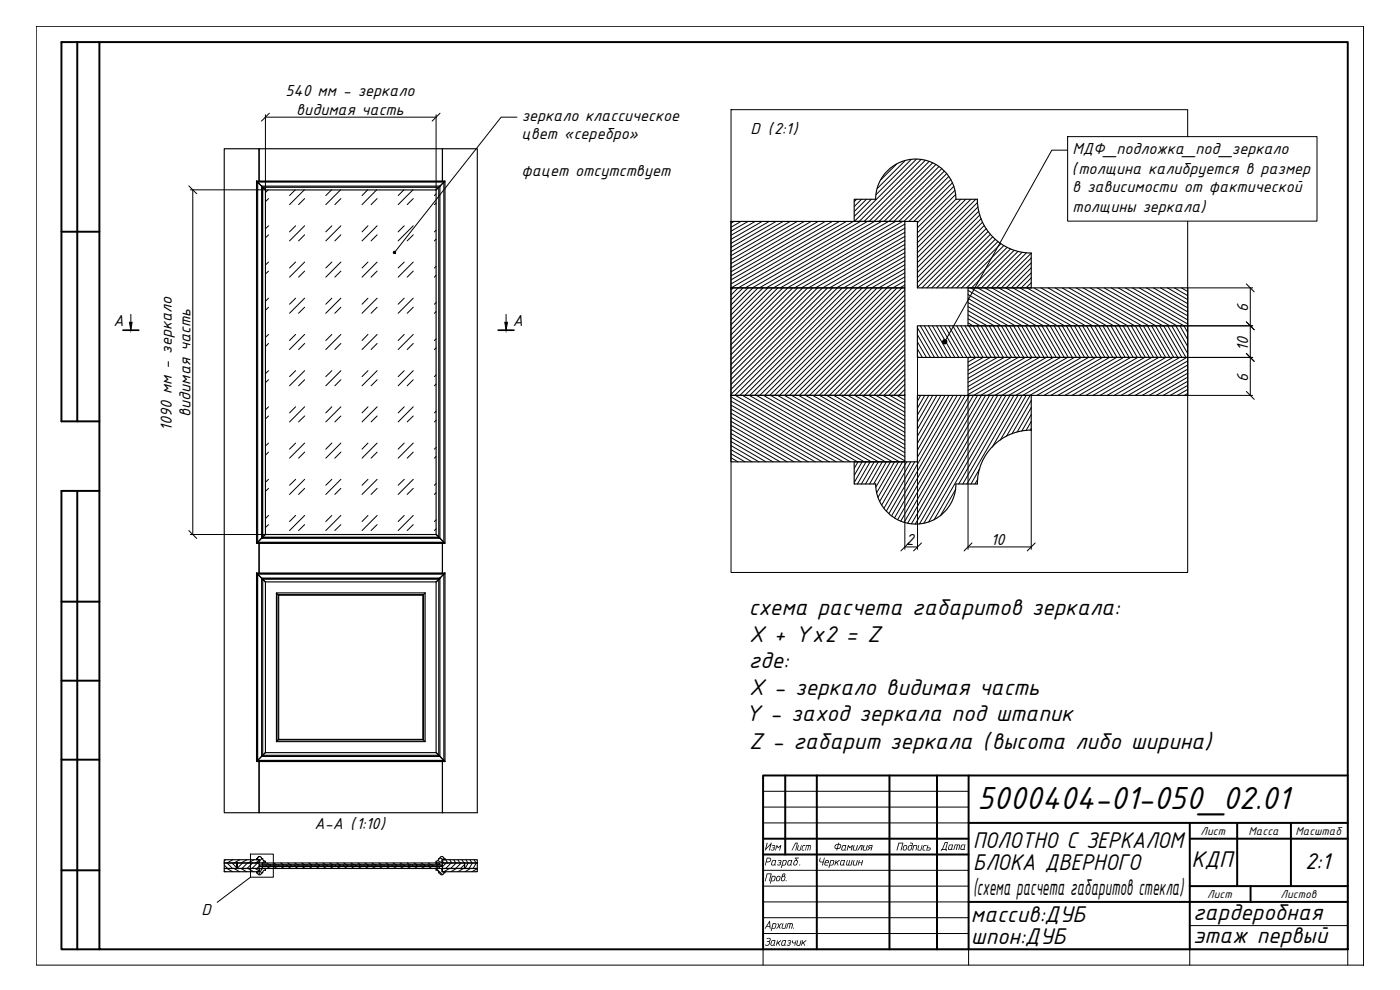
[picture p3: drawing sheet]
<svg xmlns="http://www.w3.org/2000/svg" width="420mm" height="297mm" viewBox="0 0 420 297" stroke-linecap="round" stroke-linejoin="round" font-family="sans-serif">
<g fill="none" stroke="#000" stroke-width=".34">
<path d="M67.3 44.6h10.5v9.7v-9.7h55v9.7v-9.7h10.4v199.3h-10.4v-15.4v15.4h-55v-15.4v15.4h-10.5zM77 54.3h56.5l-.3 .3h-55.9M77 54.3l.3 .3M77 54.3v108.7M77.3 54.6v108.1l-.3 .3M77.3 54.6l1.2 1.3M78.5 55.9h53.5M78.5 55.9v105.6l.4-.3v-105M78.5 55.9l.4 .3M78.9 56.2l.8 .8h51.2M78.9 56.2l.8 .8v103.4M78.9 56.2h52.8"/>
<path d="M130.9 57v103.4M131.7 56.2l-.8 .8M131.7 56.2v105M132 55.9l-.3 .3M132 55.9v105.6l1.2 1.2M133.2 54.6l.3-.3v108.7l-.3-.3M133.2 54.6l-1.2 1.3M133.2 54.6v108.1M293.3 59.8a16.2 16.2 0 0 0 16.2 16.1v10.5h-34.2v-20h-18.9v-6.6h6.4a12 12 0 0 1 12-12.1 12 12 0 0 1 12.1 12.1h6.5M219.4 66.4h52.2v20h-52.2zM219.4 86.4h52.2v32.2h-52.2zM275.3 97.8h81.2v9.4h-81.2z"/>
<path d="M290.5 86.4h66v11.4h-66zM219.4 118.6h52.2v20h-52.2zM290.5 107.2h66v11.4h-66zM309.5 129a16.2 16.2 0 0 0-16.2 16.2M309.5 129.1v-10.5h-34.2v20h-18.9v6.6h6.4M262.8 145.2a12 12 0 0 0 12 12 12 12 0 0 0 12.1-12M286.9 145.2h6.5M77 171.9l1.5 1.6-1.2-1.2v55.8l-.3 .4zM77 171.9h56.5l-.3 .4h-55.9zM77.8 163v8.9M78.5 173.5h53.5l1.2-1.2-1.5 1.5h-52.8zM78.5 161.5l.4-.3h52.8l.3 .3z"/>
<path d="M78.5 161.5l-1.5 1.5M78.5 161.5l-1.2 1.2h55.9l.3 .3h-56.5M79.7 160.4h51.2M79.7 160.4l-.8 .8M83 177.9l.4 .5M83.4 178.4h43.7M83.4 178.4v43.6M83.6 178.6h43.3v43.2h-43.3zM127.1 178.4v43.6M127.6 177.9l-.5 .5M127.6 177.9v44.6M127.6 177.9h-44.6v44.6"/>
<path d="M130.9 174.6v51.2l.8 .8M130.9 160.4l.8 .8M130.9 174.6h-51.2l-1.2-1.1v53.5M131.7 173.8l.3-.3v53.5M131.7 173.8l-.8 .8M131.7 161.2l1.5 1.5M131.7 173.8v52.8M132.8 163v8.9M133.2 172.3v55.8M133.2 172.3l.3-.4v56.6l-.3-.4M77.3 228.1h55.9l.3 .4h-56.5zM78.5 227h53.5"/>
<path d="M78.5 227l-1.2 1.1M78.5 227l.4-.4h52.8l1.5 1.5M78.9 226.6l-.4 .4M79.7 225.8v-51.2l-.8-.8v52.8M79.7 225.8l-.8 .8M79.7 225.8h51.2l.8 .8M83 222.5h44.6M83.4 222l-.4 .5M83.4 222h43.7M127.1 222l.5 .5M131.7 226.6l.3 .4M132 227l1.2 1.1"/>
<path d="M67.3 258h10.5v.9h-10.5zM67.3 258.9h10.5v1.7h-6.7v-1.7v1.7h-3.8zM77.3 257.6a.61 .61 0 0 1 .6-.6 .61 .61 0 0 1 .6 .6M77.3 257.6h-.3v.4h.9v.9h1.8v-.5M77.9 259.5h54.7v.5h-54.7zM78.5 257.6h.4M78.7 258.9h53.2v.6h-53.2zM78.7 260h53.2v.6h-53.2zM78.8 257.6a.83 .83 0 0 0 .8 .8M131.7 257.6h.3M131.7 257.6a.83 .83 0 0 1-.8 .8v.5h1.7v-.9h.9v-.4h-.3M132 257.6a.61 .61 0 0 1 .6-.6 .61 .61 0 0 1 .6 .6"/>
<path d="M132.8 258.9h6.6v1.7h-6.6zM132.8 258h10.4v.9h-10.4zM139.4 258.9h3.8v1.7h-3.8zM67.3 260.6h10.5v.9h-10.5zM77.3 261.9a.61 .61 0 0 0 .6 .6 .61 .61 0 0 0 .6-.6M78.5 261.9h.4M79.6 261a.83 .83 0 0 0-.8 .9M79.7 261.1v-.5h-1.8v.9h-.9v.4h.3M130.9 261a.83 .83 0 0 1 .8 .9M130.9 261.1v-.5h1.7v.9h.9v.4h-.3M131.7 261.9h.3M132 261.9a.61 .61 0 0 0 .6 .6 .61 .61 0 0 0 .6-.6"/>
<path d="M132.8 260.6h10.4v.9h-10.4z"/>
</g>
<g fill="none" stroke="#000" stroke-width=".3">
<path d="M10.9 7.9h398.3v281.7h-398.3zM229 237.4h61.7M404.5 232.7v56.9M229 242.2h61.7M229 246.9h61.7M229 261.1h61.7M229 265.9h61.7M229 270.6h61.7M229 275.4h61.7M357.1 277.7h47.4M229 280.1h61.7M290.7 284.8v4.8"/>
<path d="M357.1 284.8v4.8M404.5 284.8h-175.5v4.8"/>
</g>
<g fill="none" stroke="#000" stroke-width=".59">
<path d="M23.2 12.6v113.8M29.8 12.6h374.7v272.2h-374.7zM29.8 12.6h-11.4v113.8h11.4M18.4 69.5h11.4M23.2 147.3v137.5M29.8 147.3h-11.4v137.5h11.4M18.4 180.5h11.4M18.4 204.2h11.4M18.4 227.9h11.4M235.7 232.7v23.7M245.1 232.7v52.1M266.9 232.7v52.1"/>
<path d="M281.2 232.7v52.1M290.7 232.7v52.1M404.5 232.7h-175.5v52.1M229 251.6h61.7M229 256.4h61.7M290.7 246.9h113.8M357.1 251.6h47.4M357.1 246.9v37.9M371.3 246.9v19M387.4 246.9v19M18.4 261.1h11.4M290.7 270.6h113.8"/>
<path d="M357.1 265.9h47.4M375.3 265.9v4.7"/>
</g>
<g fill="#000">
<path d="M233 253.6h.2l.4 .6 .9-.6-.5 1.6-.2-.1 .3-1.1-.6 .5-.3-.5-.3 1.2h-.3zM242 253.6l1.4 .1-.3 1.5-.2-.1 .2-1.3h-.3l-.4 1.4-.1-.1 .3-1.3h-.5l-.3 1.4-.2-.1zM254.2 258.1h.2l-.3 1.1 .2 .3h.2l.5-1.5 .1 .2-.3 1.3h.5l.3-1.4h.3l-.4 1.6-1.6-.1zM256.2 258.1l.3 .1-.3 1 .2 .3h.5l.3-1.4h.3l-.5 1.6h-.8l-.3-.3zM257.8 258.1h.2l-.1 .7h.7l.2-.7h.2l-.4 1.6-.2-.1 .2-.6h-.8l-.2 .6h-.2zM258.2 253.6h.7l-.4 1.6-.2-.1 .3-1.3h-.2l-1 1.4zM259.2 253.6l.2 .1-.2 1.2 .6 .1 .4-1.4h.2l-.4 1.6h-.8l-.3-.3zM275.7 253.6h.2l-.3 1.1 .1 .3h.6l.3-1.4h.2l-.4 1.6-1-.2zM277.1 253.8l.3-.3 .7 .1-.8 .4-.2 .9 .6 .1v.2l-.9-.2zM234.9 277.1l.2-.1-.3 1.4h.7l.4-1.4h.2l-.4 1.7-1.1-.2zM236.4 277h1.3l.2 .2-.3 1.5-.2-.2 .3-1.2h-.4l-.4 1.4-.2-.2 .4-1.2h-.6l-.3 1.3h-.2zM236.4 282.3l.7-.2 .3 .2v.4l-.3 .2 .1 .5-.3 .3-.8-.1 .1-.2 .6 .1 .2-.4-.4-.3 .6-.3-.1-.2-.6 .2z"/>
<path d="M237.8 282.2l.2-.1v.7h.6l.2-.6 .2-.1-.5 1.7 .1-.7h-.7l-.2-.3zM239.3 282.2l.2-.1-.2 1.4h.6l.4-1.3h.2l-.5 1.6h-.7l-.3-.3zM240.8 282.2l.2-.1-.2 .8 1-.8 .2 .1-.8 .6 .4 .8-.1 .2-.4-.8-.4 .2-.1 .5h-.2z"/>
<path d="M236.8 258.3l-.3 1 .4 .2 .3-.2 .3-1.1zM236.6 258.2l1.2-.1-.4 1.2 .2 .4h-1.1l-.3-.2z"/>
<path d="M238.5 257.4h1.3l-.1 .2h-.8l.6 1-.3 .8-.5 .3-.4-.1-.2-.3 .3-1.1 .6-.2zM238.6 258.4l-.3 .9 .3 .2 .4-.2 .2-.9z"/>
<path d="M260.7 253.8l1.2-.3-.4 1.7-.2-.1 .1-.6h-.3l-.8 .7 .5-.7-.2-.2zM260.9 253.8l-.1 .4 .7 .1 .1-.5z"/>
<path d="M278.4 253.6h.2l-.1 .7h.6l.2 .2v.4l-.4 .3h-.9zM278.4 254.5l-.2 .5 .8-.1v-.4z"/>
<path d="M288.8 253.6l-.4 1.1 .6 .1 .5-1.2zM288.5 253.5l1.2-.1-.2 1.6-1.2-.1z"/>
</g>
<path d="M36.9 99.1h4.7M149.5 99.1h4.7" fill="none" stroke="#000" stroke-width=".51"/>
<path d="M219.4 32.9h137v138.9h-137zM39.3 94.3v2.4M151.9 94.3v2.4M75.2 256.3h6.8v6.9h-6.8zM75.2 263.2l-10 7.5" fill="none" stroke="#000" stroke-width=".3"/>
<path d="M38.8 96.7h.9l-.4 2.4zM151.5 96.7h.8l-.4 2.4z" fill="#000" stroke="#000" stroke-width=".3"/>
<g fill="#000" stroke="#000" stroke-width=".3">
<path d="M118.2 75.6l-.1 .2 .3-.1zM118.1 75.8l.3-.1-.2 .3z"/>
<path d="M118.4 75.7l-.2 .3h.2zM118.4 75.7l.2 .3h-.2zM118.4 75.7l.2 .3 .1-.3z"/>
<path d="M118.6 75.5l-.2 .2h.3zM118.3 75.5h.3l-.2 .2zM118.2 75.6l.2 .1-.1-.2z"/>
<path d="M283 102.2l-.1 .3h.6zM282.9 102.5h.6l-.5 .3zM283 102.8l.2 .3 .3-.6z"/>
<path d="M283.5 102.5l-.3 .6h.3zM283.5 102.5l.3 .6h-.3zM283.5 102.5l.3 .6 .2-.3z"/>
<path d="M283.5 102v.5l.3-.5zM283.2 102h.3v.5zM283.2 102l-.2 .2 .5 .3z"/>
<path d="M283.5 102.5l.5 .3 .1-.3zM283.5 102.5l.5-.3 .1 .3zM283.8 102l-.3 .5 .5-.3z"/>
</g>
<g fill="none" stroke="#000" stroke-width=".3">
<path d="M80.8 34l-2.3 2.3M132.1 34l-2.4 2.3M155.1 35.2h-4.7l-32 40.5M56.7 55.8l2.3 2.3M320.4 41h74.9v25.4h-74.9zM320.4 45.1h-4.7l-32.2 57.4M374 96.6l2.4 2.3M374 85.2l2.4 2.4M374 106.1l2.4 2.3M374 117.4l2.4 2.4M56.7 159.2l2.3 2.4M272.7 162.9l-2.3 2.4"/>
<path d="M276.5 162.9l-2.3 2.4M291.7 162.9l-2.4 2.4M310.7 162.9l-2.4 2.4"/>
</g>
<g fill="none" stroke="#000" stroke-width=".3">
<path d="M80.5 57l-.8 .8M80.6 59.6l-.9 .9M88.6 57l-1.7 1.7M91.3 57l-4.4 4.4M91.4 59.6l-1.8 1.8M99.5 57l-1.7 1.7M102.2 57l-4.4 4.4M102.3 59.6l-1.8 1.8M110.3 57l-1.6 1.7M113.1 57l-4.4 4.4M113.2 59.6l-1.8 1.8M121.2 57l-1.7 1.7"/>
<path d="M123.9 57l-4.4 4.4M124 59.6l-1.8 1.8M130.9 58.2l-.5 .5M80.6 67.7l-.9 .9M80.6 78.6l-.9 .9M80.6 70.5l-.9 .9M88.7 67.7l-1.8 1.9M88.7 78.6l-1.8 1.8M91.4 70.5l-1.8 1.8M91.4 67.7l-4.5 4.6M91.4 78.6l-4.5 4.6M99.6 67.7l-1.8 1.9"/>
<path d="M99.6 78.6l-1.8 1.8M102.3 70.5l-1.8 1.8M102.3 67.7l-4.5 4.6M102.3 78.6l-4.5 4.6M110.4 67.7l-1.7 1.9M110.4 78.6l-1.7 1.8M113.2 70.5l-1.8 1.8M113.2 67.7l-4.5 4.6M113.2 78.6l-4.5 4.6M121.3 67.7l-1.8 1.9M121.3 78.6l-1.8 1.8M124 70.5l-1.8 1.8"/>
<path d="M124 67.7l-4.5 4.6M124 78.6l-4.5 4.6M130.9 60.9l-.5 .5M130.9 71.8l-.5 .5M130.9 69.1l-.5 .5M130.9 79.9l-.5 .5M80.6 89.5l-.9 .9M80.6 81.3l-.9 .9M80.6 92.2l-.9 .9M88.7 89.5l-1.8 1.8M91.4 81.3l-1.8 1.9M91.4 92.2l-1.8 1.8"/>
<path d="M91.4 89.5l-4.5 4.5M99.6 89.5l-1.8 1.8M102.3 81.3l-1.8 1.9M102.3 92.2l-1.8 1.8M102.3 89.5l-4.5 4.5M110.4 89.5l-1.7 1.8M113.2 81.3l-1.8 1.9M113.2 92.2l-1.8 1.8M113.2 89.5l-4.5 4.5M121.3 89.5l-1.8 1.8M124 81.3l-1.8 1.9M124 92.2l-1.8 1.8"/>
<path d="M124 89.5l-4.5 4.5M130.9 82.6l-.5 .6M130.9 93.5l-.5 .5M130.9 90.8l-.5 .5M80.6 100.3l-.9 .9M80.6 111.2l-.9 .9M80.6 103.1l-.9 .9M80.6 113.9l-.9 .9M88.7 100.3l-1.8 1.9M88.7 111.2l-1.8 1.8M91.4 103.1l-1.8 1.8M91.4 113.9l-1.8 1.9"/>
<path d="M91.4 100.3l-4.5 4.6M91.4 111.2l-4.5 4.6M99.6 100.3l-1.8 1.9M99.6 111.2l-1.8 1.8M102.3 103.1l-1.8 1.8M102.3 113.9l-1.8 1.9M102.3 100.3l-4.5 4.6M102.3 111.2l-4.5 4.6M110.4 100.3l-1.7 1.9M110.4 111.2l-1.7 1.8M113.2 103.1l-1.8 1.8M113.2 113.9l-1.8 1.9"/>
<path d="M113.2 100.3l-4.5 4.6M113.2 111.2l-4.5 4.6M121.3 100.3l-1.8 1.9M121.3 111.2l-1.8 1.8M124 103.1l-1.8 1.8M124 113.9l-1.8 1.9M124 100.3l-4.5 4.6M124 111.2l-4.5 4.6M130.9 104.4l-.5 .5M130.9 115.2l-.5 .6M130.9 101.7l-.5 .5M130.9 112.5l-.5 .5"/>
<path d="M80.6 122.1l-.9 .9M80.6 132.9l-.9 .9M80.6 124.8l-.9 .9M80.6 135.7l-.9 .9M88.7 122.1l-1.8 1.8M88.7 132.9l-1.8 1.9M91.4 124.8l-1.8 1.8M91.4 135.7l-1.8 1.8M91.4 122.1l-4.5 4.5M91.4 132.9l-4.5 4.6M99.6 122.1l-1.8 1.8M99.6 132.9l-1.8 1.9"/>
<path d="M102.3 124.8l-1.8 1.8M102.3 135.7l-1.8 1.8M102.3 122.1l-4.5 4.5M102.3 132.9l-4.5 4.6M110.4 122.1l-1.7 1.8M110.4 132.9l-1.7 1.9M113.2 124.8l-1.8 1.8M113.2 135.7l-1.8 1.8M113.2 122.1l-4.5 4.5M113.2 132.9l-4.5 4.6M121.3 122.1l-1.8 1.8M121.3 132.9l-1.8 1.9"/>
<path d="M124 124.8l-1.8 1.8M124 135.7l-1.8 1.8M124 122.1l-4.5 4.5M124 132.9l-4.5 4.6M130.9 126.1l-.5 .5M130.9 137l-.5 .5M130.9 123.4l-.5 .5M130.9 134.3l-.5 .5M80.6 143.8l-.9 .9M80.6 154.7l-.9 .9M80.6 146.5l-.9 .9M80.6 157.4l-.9 .9"/>
<path d="M88.7 143.8l-1.8 1.8M88.7 154.7l-1.8 1.8M91.4 146.5l-1.8 1.9M91.4 157.4l-1.8 1.8M91.4 143.8l-4.5 4.6M91.4 154.7l-4.5 4.5M99.6 143.8l-1.8 1.8M99.6 154.7l-1.8 1.8M102.3 146.5l-1.8 1.9M102.3 157.4l-1.8 1.8M102.3 143.8l-4.5 4.6M102.3 154.7l-4.5 4.5"/>
<path d="M110.4 143.8l-1.7 1.8M110.4 154.7l-1.7 1.8M113.2 146.5l-1.8 1.9M113.2 157.4l-1.8 1.8M113.2 143.8l-4.5 4.6M113.2 154.7l-4.5 4.5M121.3 143.8l-1.8 1.8M121.3 154.7l-1.8 1.8M124 146.5l-1.8 1.9M124 157.4l-1.8 1.8M124 143.8l-4.5 4.6M124 154.7l-4.5 4.5"/>
<path d="M130.9 147.8l-.5 .6M130.9 158.7l-.5 .5M130.9 145.1l-.5 .5M130.9 156l-.5 .5"/>
</g>
<g fill="none" stroke="#000" stroke-width=".3">
<path d="M79.7 34.4v22.6h-22.6M79.7 35.2h51.2M130.9 34.4v22.6M57.9 57v103.4M356.4 97.8h19.5M356.4 86.4h19.5M375.2 86.4v32.2M275.4 107.2v57.6M290.5 118.6v46.2M356.4 107.2h19.5M356.4 118.6h19.5M271.6 138.6v26.2"/>
<path d="M309.5 129.1v35.7M57.1 160.4h22.6M271.6 164.1h3.8M290.5 164.1h19"/>
</g>
<g fill="none" stroke="#000" stroke-width=".3">
<path d="M257 59.8l-.6 .7M258.5 59.8l-2.1 2.1M260 59.8l-3.6 3.6M261.5 59.8l-5.1 5.1M269.1 49.2l-4.8 4.8M271.6 48.2l-8.3 8.3M273.5 47.9l-10.6 10.5M275 47.8l-18.6 18.6M276.4 47.9l-18.6 18.6M277.7 48.1l-18.4 18.4M278.8 48.4l-18 18.1M279.9 48.9l-17.6 17.6"/>
<path d="M280.9 49.4l-17.1 17.1M281.8 50l-16.5 16.5M282.6 50.6l-15.8 15.9M283.4 51.3l-15.1 15.2M284.1 52.1l-14.4 14.4M284.8 52.9l-13.5 13.6M285.4 53.9l-12.7 12.6M285.9 54.8l-11.7 11.7M286.3 55.9l-10.9 10.9M286.6 57.1l-11.2 11.2M286.8 58.3l-11.4 11.5M286.9 59.7l-11.5 11.6"/>
<path d="M288.3 59.8l-12.9 13M289.8 59.8l-14.4 14.5M291.3 59.8l-15.9 16M292.8 59.8l-17.4 17.5M220.2 66.5l-.8 .4M222.3 66.5l-2.9 1.7M224.4 66.5l-5 2.9M226.6 66.5l-7.2 4.1M228.7 66.5l-9.3 5.3M230.8 66.5l-11.4 6.5M232.9 66.5l-13.5 7.7M235 66.5l-15.6 9"/>
<path d="M237.1 66.5l-17.7 10.2M239.2 66.5l-19.8 11.4M241.3 66.5l-21.9 12.6M243.4 66.5l-24 13.8M245.5 66.5l-26.1 15M247.6 66.5l-28.2 16.3M249.8 66.5l-30.4 17.5M251.9 66.5l-32.5 18.7M253.9 66.5l-34.5 19.9M256.1 66.5l-34.5 19.9M258.2 66.5l-34.5 19.9M260.3 66.5l-34.5 19.9"/>
<path d="M262.4 66.5l-34.5 19.9M264.5 66.5l-34.5 19.9M266.6 66.5l-34.5 19.9M268.7 66.5l-34.5 19.9M270.8 66.5l-34.5 19.9M271.6 74.6l-20.5 11.8M271.6 75.8l-18.4 10.6M271.6 77l-16.3 9.4M271.6 78.2l-14.2 8.2M271.6 79.4l-12.1 7M271.6 67.2l-33.2 19.2M271.6 68.5l-31.1 17.9"/>
<path d="M271.6 69.7l-29 16.7M271.6 70.9l-26.8 15.5M271.6 72.1l-24.8 14.3-27.4 27.4M271.6 73.3l-22.6 13.1M293.4 60.7l-18 18.1M293.5 62.1l-18.1 18.1M293.8 63.3l-18.4 18.4M294.1 64.5l-18.7 18.7M294.5 65.6l-19.1 19.1M294.9 66.6l-19.5 19.6M295.4 67.7l-18.7 18.7M296 68.6l-17.8 17.8"/>
<path d="M296.6 69.4l-17 17M297.3 70.3l-16.2 16.1M297.9 71l-15.3 15.4M298.7 71.8l-14.6 14.6M299.5 72.5l-13.9 13.9M300.4 73.1l-13.3 13.3M301.3 73.7l-12.7 12.7M302.2 74.2l-12.1 12.2M303.3 74.7l-11.7 11.7M304.4 75.1l-11.3 11.3M305.5 75.5l-11 10.9M306.7 75.7l-10.6 10.7"/>
<path d="M308 75.9l-10.5 10.5M309.5 77.4l-9 9M309.5 78.9l-7.5 7.5M309.5 76l-10.5 10.4M220 86.4l-.6 .6M221.5 86.4l-2.1 2.1M223 86.4l-3.6 3.6M224.5 86.4l-5.1 5.1M226 86.4l-6.6 6.6M227.5 86.4l-8.1 8.1M229 86.4l-9.6 9.5M230.4 86.4l-11 11"/>
<path d="M231.9 86.4l-12.5 12.5M233.5 86.4l-14.1 14M234.9 86.4l-15.5 15.5M236.4 86.4l-17 17M237.9 86.4l-18.5 18.5M239.4 86.4l-20 20M240.9 86.4l-21.5 21.5M242.4 86.4l-23 23M243.9 86.4l-24.5 24.4M245.3 86.4l-25.9 25.9M248.4 86.4l-29 28.9M249.8 86.4l-30.4 30.4"/>
<path d="M251.3 86.4l-31.9 31.9M252.8 86.4l-32.3 32.2M254.3 86.4l-32.2 32.2M255.8 86.4l-32.3 32.2M257.3 86.4l-32.3 32.2M258.8 86.4l-32.3 32.2M260.3 86.4l-32.3 32.2M261.8 86.4l-32.3 32.2M263.3 86.4l-32.3 32.2M264.7 86.4l-32.2 32.2M266.2 86.4l-32.2 32.2M267.7 86.4l-32.2 32.2"/>
<path d="M269.2 86.4l-32.2 32.2M270.7 86.4l-32.3 32.2M271.6 94.5l-24.2 24.1M271.6 98.9l-19.7 19.7M271.6 87l-31.7 31.6M271.6 91.5l-27.2 27.1M271.6 96l-22.7 22.6M271.6 80.7l-10 5.7M271.6 81.8l-7.9 4.6M271.6 83.1l-5.8 3.3M271.6 84.3l-3.6 2.1M271.6 85.5l-1.5 .9"/>
<path d="M271.6 88.5l-30.2 30.1M271.6 93l-25.7 25.6M271.6 97.5l-21.2 21.1M271.6 90l-28.7 28.6M275.4 98.4l5 8.8M276.2 97.8l5.5 9.4M277.4 97.8l5.5 9.4M278.6 97.8l5.5 9.4M279.9 97.8l5.4 9.4M281.1 97.8l5.4 9.4M282.3 97.8l5.5 9.4M283.5 97.8l5.5 9.4"/>
<path d="M284.7 97.8l5.5 9.4M285.9 97.8l5.5 9.4M287.1 97.8l5.5 9.4M288.4 97.8l5.5 9.4M289.6 97.8l5.4 9.4-4.5 2.7M290.5 96.9l1.6 .9M290.5 95.6l3.7 2.2M290.5 94.5l5.8 3.3M290.5 93.2l7.9 4.6M290.5 92l10 5.8M290.5 90.8l12.1 7M290.5 89.5l14.2 8.3"/>
<path d="M290.5 88.4l16.3 9.4M290.5 87.1l18.4 10.7M290.8 97.8l5.5 9.4M291.3 86.4l19.8 11.4M292 97.8l5.5 9.4M293.2 97.8l5.5 9.4M293.4 86.4l19.8 11.4M294.5 97.8l5.4 9.4M295.6 86.4l19.6 11.4M295.7 97.8l5.4 9.4M296.9 97.8l5.5 9.4M297.7 86.4l19.7 11.4"/>
<path d="M298.1 97.8l5.5 9.4M299.3 97.8l5.5 9.4M299.7 86.4l19.8 11.4M300.6 97.8l5.4 9.4M301.7 97.8l5.5 9.4M301.9 86.4l19.7 11.4M303 97.8l5.5 9.4M304 86.4l19.7 11.4 5.4 9.4M304.2 97.8l5.5 9.4M305.4 97.8l5.5 9.4M306.1 86.4l19.7 11.4M306.6 97.8l5.5 9.4"/>
<path d="M307.8 97.8l5.5 9.4M308.2 86.4l19.7 11.4M309.1 97.8l5.4 9.4M309.5 84.9l-1.5 1.5M309.5 81.9l-4.5 4.5M309.5 86.3l-.1 .1M309.5 83.4l-3 3M309.5 80.4l-6 6M310.3 86.4l19.7 11.4M310.3 97.8l5.5 9.4M311.5 97.8l5.5 9.4M312.4 86.4l19.8 11.4 5.5 9.4"/>
<path d="M312.7 97.8l5.5 9.4M313.9 97.8l5.5 9.4M314.5 86.4l19.7 11.4M315.2 97.8l5.4 9.4M316.3 97.8l5.5 9.4M316.6 86.4l19.7 11.4M317.6 97.8l5.5 9.4M318.8 86.4l19.6 11.4M318.8 97.8l5.5 9.4M320 97.8l5.5 9.4M320.8 86.4l19.8 11.4M321.2 97.8l5.5 9.4"/>
<path d="M322.4 97.8l5.5 9.4M322.9 86.4l19.8 11.4M324.9 97.8l5.5 9.4M325.1 86.4l19.7 11.4M326.1 97.8l5.5 9.4M327.2 86.4l19.7 11.4M327.3 97.8l5.5 9.4M328.5 97.8l5.5 9.4M329.3 86.4l19.7 11.4M329.8 97.8l5.4 9.4M331 97.8l5.5 9.4M331.4 86.4l19.7 11.4"/>
<path d="M333.4 97.8l5.5 9.4M333.5 86.4l19.7 11.4M334.6 97.8l5.5 9.4M335.6 86.4l19.7 11.4 1.1 2M335.9 97.8l5.4 9.4M337 97.8l5.5 9.4M337.7 86.4l18.7 10.8M338.3 97.8l5.4 9.4M339.5 97.8l5.5 9.4M339.8 86.4l16.6 9.6M340.7 97.8l5.5 9.4M341.9 86.4l14.5 8.4"/>
<path d="M341.9 97.8l5.5 9.4M343.1 97.8l5.5 9.4M344 86.4l12.4 7.2M344.4 97.8l5.4 9.4-19.7 11.4M345.6 97.8l5.5 9.4M346.1 86.4l10.3 5.9M346.8 97.8l5.5 9.4M348 97.8l5.5 9.4M348.3 86.4l8.1 4.7M349.2 97.8l5.5 9.4M350.4 86.4l6 3.5M350.5 97.8l5.4 9.4"/>
<path d="M351.6 97.8l4.8 8.3M352.5 86.4l3.9 2.3M352.9 97.8l3.5 6.1M354.1 97.8l2.3 4.1M354.6 86.4l1.8 1.1M219.4 119.1l33.7 19.5M220.7 118.6l34.5 20M222.8 118.6l34.5 20M224.9 118.6l34.5 20M227 118.6l34.5 20M229.1 118.6l34.5 20M231.3 118.6l34.5 20"/>
<path d="M233.4 118.6l34.5 20M235.4 118.6l34.5 20M237.6 118.6l34 19.7M239.7 118.6l31.9 18.4M241.8 118.6l29.8 17.2M243.9 118.6l27.7 16M246 118.6l25.6 14.8M248.1 118.6l23.5 13.6M250.2 118.6l21.4 12.4M252.3 118.6l19.3 11.1M254.5 118.6l17.1 9.9M256.5 118.6l15.1 8.7"/>
<path d="M258.6 118.6l13 7.5M260.8 118.6l10.8 6.3M262.9 118.6l8.7 5.1M265 118.6l6.6 3.8M267.1 118.6l4.5 2.6M269.2 118.6l2.4 1.4M271.3 118.6l.3 .2M271.6 103.4l-15.2 15.2M271.6 115.3l-3.3 3.3M271.6 107.9l-10.8 10.7M271.6 112.4l-6.3 6.2M271.6 100.4l-18.2 18.2"/>
<path d="M271.6 116.9l-1.8 1.7M271.6 104.9l-13.8 13.7M271.6 109.4l-9.3 9.2M271.6 113.8l-4.8 4.8M271.6 101.9l-16.8 16.7M271.6 118.3l-.3 .3M271.6 106.4l-12.3 12.2M271.6 110.9l-7.8 7.7M275.4 102.6l2.6 4.6M275.4 106.8l.2 .4M275.4 100.5l3.9 6.7M275.4 104.7l1.4 2.5"/>
<path d="M276.3 118.6l-.9 1.7M277.5 118.6l-2.1 3.8M278.8 118.6l-3.4 5.9M279.9 118.6l-4.5 8M281.2 118.6l-5.8 10.1M282.4 118.6l-7 12.2M283.6 118.6l-8.2 14.3M284.8 118.6l-9.4 16.4M286 118.6l-10.6 18.5M287.3 118.6l-20.5 35.5M288.5 118.6l-20.9 36.2M289.7 118.6l-21.2 36.8"/>
<path d="M290.8 107.2l-.3 .2M290.9 118.6l-21.5 37.3M292.1 118.6l-21.8 37.8M292.9 107.2l-2.4 1.4M293.4 118.6l-22.1 38.1M294.5 118.6l-22.1 38.4M295.8 118.6l-22.3 38.6M297 118.6l-22.3 38.6M297.2 107.2l-6.7 3.9M298.2 118.6l-22.2 38.6M299.3 107.2l-8.8 5.1M299.4 118.6l-22.1 38.4"/>
<path d="M301.4 107.2l-10.9 6.3M301.9 118.6l-21.6 37.4M303.1 118.6l-15.4 26.6M303.5 107.2l-13 7.5M304.3 118.6l-15.3 26.6M305.5 118.6l-15.3 26.6M305.6 107.2l-15.1 8.8M306.7 118.6l-8.9 15.5M307.7 107.2l-17.2 10M308 118.6l-7.8 13.4M309.1 118.6l-7 12.3M309.8 107.2l-19.3 11.2"/>
<path d="M311.9 107.2l-19.7 11.4M314 107.2l-19.7 11.4M316.1 107.2l-19.7 11.4M318.2 107.2l-19.7 11.4M320.4 107.2l-19.8 11.4-21.9 38M322.4 107.2l-19.6 11.4M324.6 107.2l-19.8 11.4M326.7 107.2l-19.8 11.4M328.8 107.2l-19.7 11.4M330.9 107.2l-19.7 11.4M333 107.2l-19.7 11.4M335.1 107.2l-19.7 11.4"/>
<path d="M337.2 107.2l-19.7 11.4M339.3 107.2l-19.7 11.4M341.4 107.2l-19.7 11.4M343.5 107.2l-19.7 11.4M345.6 107.2l-19.7 11.4M347.8 107.2l-19.8 11.4M352 107.2l-19.7 11.4M354.1 107.2l-19.7 11.4M356.2 107.2l-19.7 11.4M356.4 108.3l-17.8 10.3M356.4 109.5l-15.7 9.1M356.4 110.8l-13.6 7.8"/>
<path d="M356.4 112l-11.5 6.6M356.4 113.2l-9.4 5.4M356.4 114.4l-7.3 4.2M356.4 115.6l-5.2 3M356.4 116.9l-3.1 1.7M356.4 118l-.9 .6M219.4 126.4l21 12.2M219.4 125.2l23.2 13.4M219.4 124l25.3 14.6M219.4 122.7l27.4 15.9M219.4 121.6l29.5 17M219.4 120.3l31.6 18.3"/>
<path d="M219.4 137.3l2.1 1.3M219.4 136.2l4.2 2.4M219.4 134.9l6.3 3.7M219.4 133.7l8.4 4.9M219.4 132.5l10.5 6.1M219.4 131.3l12.6 7.3M219.4 130.1l14.7 8.5M219.4 128.8l16.8 9.8M219.4 127.6l18.9 11M257.5 138.6l-1.1 1.9M258.7 138.6l-2.3 4M259.9 138.6l-3.5 6.1"/>
<path d="M261.1 138.6l-3.8 6.6M262.4 138.6l-3.9 6.6M263.6 138.6l-3.9 6.6M264.8 138.6l-3.8 6.6M266 138.6l-3.8 6.6M267.2 138.6l-4.3 7.5M268.5 138.6l-5.4 9.2M269.6 138.6l-6.1 10.6M270.9 138.6l-6.9 11.8M272.1 138.6l-7.5 12.9M273.3 138.6l-8 13.9M274.5 138.6l-8.5 14.7"/>
<path d="M309.5 124.4l-2.9 4.9M309.5 120.2l-5.8 9.9M309.5 126.5l-1.5 2.6M309.5 128.6l-.3 .5M309.5 122.3l-4.2 7.3M286.8 146.8l-4.6 7.9M293.4 143.8l-.8 1.4M294 140.6l-2.6 4.6M67.3 259.6l1 .9M67.8 258l-.5 .2M68.1 258.9l1.7 1.6M69.6 258.9l1.5 1.5"/>
<path d="M69.9 258l-1.7 .9M71.1 258.9h.1M71.3 258.9l-.2 .2M72 258l-1.7 .9M72.8 258.9l-1.6 1.6M74.1 258l-1.7 .9M74.3 258.9l-1.6 1.6M75.8 258.9l-1.6 1.6M76.2 258l-1.7 .9M77.1 257.6l-.1 .1M77.3 258.9l-1.6 1.6M77.7 257.1l-.3 .2"/>
<path d="M77.8 259.9l-.6 .6M77.8 258.2l-1.2 .7M78.6 257.6l-.6 .6M78.7 259.5l.2 .5M78.7 259.4l.2 .1M79 260l-.3 .2M79.4 258.3l-.6 .6M79.9 259.5l.3 .5M80 258.9l1 .6M81.1 259.5l.3 .5M81.1 260l-1 .5M82.1 258.9l1 .6"/>
<path d="M82.3 259.5l.3 .5M83.2 260l-1 .5M83.6 259.5l.2 .5M84.2 258.9l1 .6M84.7 259.5l.3 .5M85.3 260l-.9 .5M86 259.5l.3 .5M86.3 258.9l1 .6M87.2 259.5l.2 .5-.9 .5M88.4 259.5l.3 .5M88.5 258.9l.9 .6M89.6 260l-1.1 .5"/>
<path d="M89.6 259.5l.3 .5M90.5 258.9l1.1 .6M90.8 259.5l.3 .5M91.7 260l-1 .5M92.1 259.5l.2 .5M92.7 258.9l.9 .6M93.3 259.5l.2 .5M93.8 260l-1 .5M94.5 259.5l.3 .5M94.8 258.9l.9 .6 .3 .5M95.9 260l-1 .5M96.9 258.9l1 .6"/>
<path d="M96.9 259.5l.3 .5M98 260l-1 .5M98.2 259.5l.2 .5M99 258.9l1 .6M99.4 259.5l.2 .5M100.1 260l-1 .5M100.6 259.5l.3 .5M101.1 258.9l1 .6M101.8 259.5l.3 .5M102.2 260l-1 .5M103 259.5l.3 .5M103.2 258.9l1 .6"/>
<path d="M104.3 259.5l.2 .5M104.3 260l-1 .5M105.3 258.9l1 .6M105.4 259.5l.3 .5M106.4 260l-1 .5M106.7 259.5l.2 .5M107.4 258.9l1 .6M107.9 259.5l.2 .5M108.5 260l-.9 .5M109.1 259.5l.3 .5M109.5 258.9l1 .6M110.3 259.5l.3 .5"/>
<path d="M110.6 260l-1 .5M111.5 259.5l.3 .5M111.6 258.9l1 .6M112.8 259.5l.2 .5M112.8 260l-1.1 .5M113.7 258.9l1 .6M114 259.5l.2 .5M114.8 260l-.9 .5M115.2 259.5l.3 .5M115.9 258.9l.9 .6M116.4 259.5l.3 .5M117 260l-1 .5"/>
<path d="M117.6 259.5l.3 .5M118 258.9l.9 .6M118.9 259.5l.2 .5M119.1 260l-1 .5M120 259.5l.3 .5M120.1 258.9l1 .6M121.2 260l-1 .5M121.3 259.5l.3 .5M122.2 258.9l1 .6M122.5 259.5l.3 .5M123.3 260l-1 .5M123.7 259.5l.3 .5"/>
<path d="M124.3 258.9l1 .6M124.9 259.5l.3 .5M125.4 260l-1 .5M126.1 259.5l.3 .5M126.4 258.9l1 .6 .2 .5M127.5 260l-1 .5M128.5 258.9l1 .6M128.6 259.5l.2 .5M129.6 260l-1 .5M129.8 259.5l.3 .5M130.6 258.9l1 .6M131 259.5l.3 .5"/>
<path d="M131.4 258.2l1.2 .6M131.7 260l-1 .5M132.1 257.4l1 .6M132.2 259.5l.3 .5M132.8 258.3l.3 .6M133.8 258l.6 .9M133.9 258.9l-1.1 1.2M135 258l.5 .9M135.4 258.9l-1.6 1.6M136.2 258l.6 .9M136.9 258.9l-1.6 1.6M137.4 258l.6 .9"/>
<path d="M138.4 258.9l-1.6 1.6M138.6 258l.6 .9M139.4 259.4l-1.1 1.1M139.9 258l.5 .9M140.5 258.9l-.9 1.6M141 258l.6 .9M141.8 258.9l-1 1.6M142.3 258l.6 .9M142.9 258.9l-.9 1.6M67.3 261.3l.4 .2M68.1 260.5l1.7 1M70.2 260.5l1.7 1"/>
<path d="M72.2 260.5l1.8 1M74.4 260.5l1.7 1M76.5 260.5l1.3 .8M78.7 260.5l-1 1.9M79.7 261v.1M130.9 260.6l1.9 1.8M132.4 260.5l.2 .3M132.8 260.5v.1M133.3 261.5l.2 .2M134.9 260.5l-1.7 1M137.1 260.5l-1.8 1M139.2 260.5l-1.8 1"/>
<path d="M141.3 260.5l-1.7 1M143.2 260.7l-1.6 .8"/>
</g>
<path d="M320.7 41.2v24.9l74.3-24.9zM320.7 66.1l74.3-24.9v24.9z" fill="#fff" stroke="#fff" stroke-width=".3"/>
<text font-size="10.3" x="293.4" y="242.8">5000404-01-050_02.01</text>
<g font-size="7.4">
<text x="224.7" y="184.7">схема расчета габаритов зеркала:</text>
<text x="224.9" y="192.6">X + Yх2 = Z</text>
<text x="224.7" y="200.5">где:</text>
<text x="224.9" y="208.4">X - зеркало видимая часть</text>
<text x="223.7" y="216.3">Y - заход зеркала под штапик</text>
<text x="224.9" y="224.7">Z - габарит зеркала (высота либо ширина)</text>
<text x="292.1" y="254.5">ПОЛОТНО С ЗЕРКАЛОМ</text>
<text x="292.1" y="261.2">БЛОКА ДВЕРНОГО</text>
<text x="357.6" y="260.3">КДП</text>
<text x="391.7" y="260.6">2:1</text>
<text x="292.1" y="268.4">(схема расчета габаритов стекла)</text>
<text x="358" y="275.9">гардеробная</text>
<text x="291.4" y="276.7">массив:ДУБ</text>
<text x="291.4" y="283.3">шпон:ДУБ</text>
<text x="358" y="283.1">этаж первый</text>
</g>
<g font-size="5.2">
<text x="85.7" y="28.9">540 мм - зеркало</text>
<text x="88.9" y="34.4">видимая часть</text>
<text x="156.5" y="41.8">цвет «серебро»</text>
<text x="156.6" y="36.3">зеркало классическое</text>
<text x="225.2" y="40.3">D (2:1)</text>
<text x="321.9" y="46.2">МДФ_подложка_под_зеркало</text>
<text x="156.5" y="52.9">фацет отсутствует</text>
<text x="321.7" y="52.1">(толщина калибруется в размер</text>
<text x="321.8" y="57.6">в зависимости от фактической</text>
<text x="321.9" y="63.5">толщины зеркала)</text>
<text x="374.6" y="93.6" transform="rotate(-90 374.6 93.6)">6</text>
<text x="34.1" y="97.7">A</text>
<text x="153.9" y="97.7">A</text>
<text x="374.6" y="105.2" transform="rotate(-90 374.6 105.2)">10</text>
<text x="374.6" y="114.5" transform="rotate(-90 374.6 114.5)">6</text>
<text x="57.1" y="125" transform="rotate(-90 57.1 125)">видимая часть</text>
<text x="51.6" y="129.2" transform="rotate(-90 51.6 129.2)">1090 мм - зеркало</text>
<text x="271.9" y="163.4">2</text>
<text x="297.3" y="163.4">10</text>
<text x="94.4" y="248.7">A-A (1:10)</text>
<text x="60.5" y="274.6">D</text>
</g>
<g font-size="3.7">
<text x="360.3" y="250.5">Лист</text>
<text x="374.7" y="250.5">Масса</text>
<text x="388.8" y="250.5">Масштаб</text>
<text x="229.3" y="255.2">Изм</text>
<text x="237.3" y="255.2">Лист</text>
<text x="249.9" y="255.2">Фамилия</text>
<text x="268.8" y="255.2">Подпись</text>
<text x="282.2" y="255">Дата</text>
<text x="229.3" y="259.7">Разраб</text>
<text x="239.6" y="259.7">.</text>
<text x="245.2" y="259.7">Черкашин</text>
<text x="229.3" y="264.4">Пров .</text>
<text x="362.3" y="269.4">Лист</text>
<text x="384.3" y="269.4">Листов</text>
<text x="229.3" y="278.7">Архит</text>
<text x="237.7" y="278.7">.</text>
<text x="229.2" y="283.8">Заказчик</text>
</g>
</svg>
